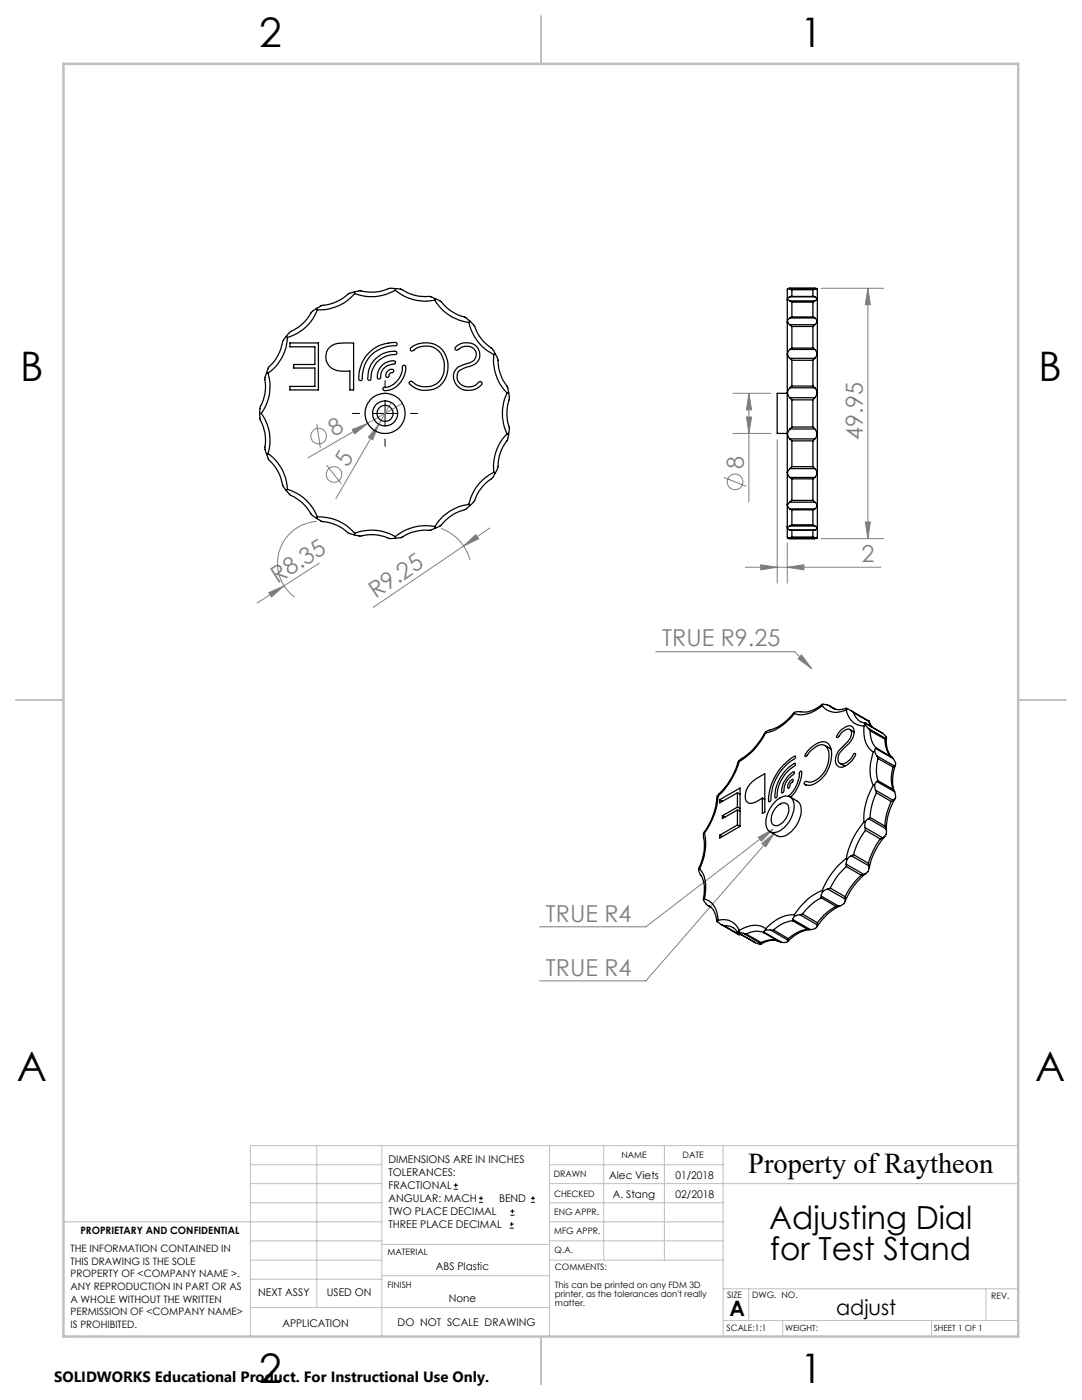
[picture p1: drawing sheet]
<svg xmlns="http://www.w3.org/2000/svg" width="216mm" height="279mm" viewBox="0 0 216 279" stroke-linecap="round" stroke-linejoin="round" font-family="sans-serif">
<g fill="none" stroke="#808080" stroke-width=".2">
<path d="M163.9 57.5h12.5M173.2 57.5l.5 3.3h-1.1zM173.2 57.5v50M146.3 78.5h7.5M149.4 78.5l.6 3.3h-1.1zM149.4 78.5v21.7M63.2 84.7l.7 4.7M65.2 92.8l2.9 3.8M70.3 85.7l3.1-1.2-2.6 2.1zM73.4 84.5l-11.9 6.9M75.6 84.7l-1.2 3.1-.9-.5zM75.6 84.7l-8.6 14.8"/>
<path d="M78.1 80.3l-2.5 4.4M80.3 80.5l-6.9 4M144.5 95.3l4.4 1.7M146.3 86.5h7.5M148.9 83.2h1.1l-.6 3.3zM155.1 87.8v28.6M53.6 118.3l3.1-1.4-2.5 2.2zM63.1 104.1a8.4 8.4 0 0 0-7.4 6 8.4 8.4 0 0 0 3 9M63.7 112.4l-12.4 7.9M88 105.4a9.2 9.2 0 0 1 5.8 6.3M92.5 109l2.4-2.3 .6 .8zM92.5 109l-18 12.2"/>
<path d="M97.8 105.4l-5.3 3.6M148.7 113.2h27.1M151.8 112.7l3.3 .5-3.3 .5zM157.1 113.2l3.3-.5v1zM157.1 108.4v8M163.9 107.5h12.5M172.6 104.2h1.1l-.5 3.3zM130.8 130.1h27.8l3.3 3.3M159.9 130.7l2 2.7-2.7-2zM151.3 167.1l2.9-1.6-2.3 2.4zM152 168.3l2.6-2.1-1.8 2.8zM154.2 165.5l-25.3 19.5h-21.3"/>
<path d="M154.6 166.2l-25.7 29.6h-21.3"/>
<circle cx="63.6" cy="87" r="1.55"/>
<circle cx="66.6" cy="94.7" r="1.56"/>
<circle cx="146.7" cy="96.2" r="1.55"/>
</g>
<g fill="none" stroke="#000" stroke-width=".2">
<path d="M76.8 76v1.4M76.8 80v5.1M70.3 82.5h1.5M74.3 82.5h5.1M76.8 87.6v1.4M81.9 82.5h1.5M90.6 237.3h.8M90.6 236.5h.8M90.9 236.1v.9M95.6 240h.8M95.6 239.1h.8M96 238.7v.8"/>
<path d="M105.9 240h.9M105.9 239.1h.9M106.4 238.7v.8M101.7 245.1h.8M101.7 244.3h.8M101.8 242.5h.9M101.8 241.7h.9M102.1 243.9v.8M102.2 241.3v.8"/>
</g>
<g fill="none" stroke="#c0c0c0" stroke-width=".2">
<path d="M50 232.4h26.2M50 236.2h26.2M63.2 228.6v32.3M76.2 228.6v38.1M109.6 228.6v38.1M109.6 232.4h34.7M109.6 236.2h93.6M120.5 228.6v22.9M132.6 228.6v22.9M144.3 228.6v38.1M203.2 228.6h-153.2v38.1M12.7 243.8h63.5"/>
<path d="M50 251.5h26.2M50 240h26.2M50 247.7h26.2M50 255.3h26.2M76.2 254.6h33.4M76.2 248.4h33.4M109.6 251.5h34.7M109.6 243.8h34.7M109.6 240h34.7M109.6 247.7h34.7M144.3 257.2h58.9M149.4 257.2v6.3"/>
<path d="M196.7 257.2v6.3M50 260.9h59.6M144.3 263.5h58.9M156.2 263.5v3.2M185.9 263.5v3.2"/>
</g>
<path d="M108 3.2v9.5M3.1 139.7h9.6M203.2 139.7h9.5M108 266.7v9.6" fill="none" stroke="#c0c0c0" stroke-width=".25"/>
<path d="M12.7 12.7h190.5v254h-190.5z" fill="none" stroke="#c0c0c0" stroke-width=".5"/>
<g fill="#808080">
<path d="M70.3 85.7l3.1-1.2-2.6 2.1z"/>
<path d="M53.6 118.3l3.1-1.4-2.5 2.2z"/>
<path d="M92.5 109l2.4-2.3 .6 .8z"/>
<path d="M75.6 84.7l-1.2 3.1-.9-.5z"/>
<path d="M151.8 112.7l3.3 .5-3.3 .5zM157.1 113.2l3.3-.5v1zM151.3 167.1l.6 .8 2.3-2.4zM152 168.3l.8 .7 1.8-2.8zM159.9 130.7l-.7 .7 2.7 2z"/>
<path d="M173.2 57.5l.5 3.3h-1.1zM172.6 104.2h1.1l-.5 3.3zM149.4 78.5l.6 3.3h-1.1zM148.9 83.2h1.1l-.6 3.3z"/>
</g>
<g fill="none" stroke="#000" stroke-width=".25">
<path d="M70.7 58.3l-1 .2a10.2 10.2 0 0 1-5.7 2.6l-.9 .5M70.7 58.3l.1 .3M70.8 58.6a9.3 9.3 0 0 1-7.5 3.2M78.9 57.9a9.3 9.3 0 0 1-8.1 .7M78.9 57.9a9.2 9.2 0 0 0 7.8 2M78.9 57.6l-1-.1a10.7 10.7 0 0 1-6.3 .6l-.9 .2M78.9 57.6v.3M78.9 57.6h.4a3.9 3.9 0 0 1 2.2 .9 11.1 11.1 0 0 0 4.5 .7l.9 .4M86.7 59.9a9.4 9.4 0 0 0 6.9 4.4M86.9 59.6a4.1 4.1 0 0 1 2.1 1.7l1.1 .9 1.9 .9a3 3 0 0 1 1.8 1M86.9 59.6l-.2 .3M157.1 59.9v4.4"/>
<path d="M157.1 59.6v.3M157.1 59.6l.5 .4M157.1 57.6v2.3M157.1 57.6l.5 .1M157.1 57.6h6M157.6 59.2l-.5 .4M157.6 59.2h5M157.6 57.7l.4 .1M157.6 57.7h5M158 57.8v1.4M158 57.8h4.2M162.2 57.8v1.4"/>
<path d="M162.6 59.2l.5 .4M162.6 57.7l-.4 .1M163.1 59.6l-.5 .4M163.1 57.6l-.5 .1M163.1 57.6v2.3M163.1 59.6v.3M163.1 59.9v4.4M53.2 74.4l.3 .1M53.2 74.4l-.3 1a9.8 9.8 0 0 1-1 6.1l-.1 1M53.5 74.5a9 9 0 0 1-1.4 8M57.1 67.1l-.6 .8a10 10 0 0 1-3 5.5l-.3 1M57.1 67.1l.3 .2"/>
<path d="M57.4 67.3a9.2 9.2 0 0 1-3.9 7.2M57.9 68.4h5.6v9.4h-5.6v-.7h4.9v-3.7h-4.2v-.7h4.2v-3.5h-4.9zM63.1 61.6a4 4 0 0 0-1.8 2 12.6 12.6 0 0 1-3.6 2.9l-.6 .6M63.1 61.6l.2 .2M63.3 61.8a9 9 0 0 1-5.9 5.5M65.8 69.3a5.2 5.2 0 0 1 4-.9l.8 .1v9.3h-.8v-3.8l-.6 .1a3.8 3.8 0 0 1-3.9-1.6 2.86 2.86 0 0 1 .5-3.2zM73.7 70.4a6.8 6.8 0 0 1 5.4-2 .4 .4 0 0 1 0 .6 .4 .4 0 0 1-.5 0 6.4 6.4 0 0 0-6.4 6.8 .38 .38 0 0 1-.5 .1 .38 .38 0 0 1-.1-.5 7.4 7.4 0 0 1 2.1-5zM75 71.5a4.8 4.8 0 0 1 4.1-1.3 .35 .35 0 0 1 .1 .3 .35 .35 0 0 1-.4 .3 4.8 4.8 0 0 0-4.9 5 .4 .4 0 0 1-.5-.1 .4 .4 0 0 1 0-.5v-.5a4.8 4.8 0 0 1 1.6-3.2zM76.3 72.8a2.46 2.46 0 0 1 2.5-.7 .34 .34 0 0 1 .1 .4 .34 .34 0 0 1-.4 .2 2.7 2.7 0 0 0-2.6 2.8 .32 .32 0 0 1-.4 .1 .32 .32 0 0 1-.2-.3v-.6a3.2 3.2 0 0 1 1-1.9zM77.2 74.3a.85 .85 0 0 1 1.4-.4 .68 .68 0 0 1-.7 .6l-.3 .3a.37 .37 0 0 1-.3 .5 .37 .37 0 0 1-.3-.5zM80.5 72.9a.35 .35 0 0 1 .4 .1 .35 .35 0 0 1 .1 .3 4.3 4.3 0 0 1-4.4 4.6 .38 .38 0 0 1-.1-.5 .38 .38 0 0 1 .5-.1 4.4 4.4 0 0 0 3.4-4.3zM82.1 69.4a4.5 4.5 0 0 1 5.2-.4 4.5 4.5 0 0 1 2.1 4.8 4.4 4.4 0 0 1-3 3.9 4.4 4.4 0 0 1-4.8-1.2 .45 .45 0 0 1 .4-.4 .45 .45 0 0 1 .5 .3 3.7 3.7 0 0 0 4.2 .4 3.7 3.7 0 0 0 2-3.7 3.7 3.7 0 0 0-2.1-3.7 3.7 3.7 0 0 0-4.3 .7 .38 .38 0 0 1-.4-.3 .38 .38 0 0 1 .2-.4z"/>
<path d="M90.8 69.3a2.97 2.97 0 0 1 4.7 .4 2.45 2.45 0 0 1-2.3 3.5l-.5 .2a1.93 1.93 0 0 0-1.5 2.2 1.93 1.93 0 0 0 2.1 1.6 3.1 3.1 0 0 0 2.3-1 .42 .42 0 0 1 .6 .2 .42 .42 0 0 1-.3 .6 3.1 3.1 0 0 1-3.2 .8 3.1 3.1 0 0 1-2.2-2.5 2.35 2.35 0 0 1 1.9-2.5 3.6 3.6 0 0 0 2.5-1.3 1.73 1.73 0 0 0-.3-1.9 1.73 1.73 0 0 0-1.8-.5l-.7 .2-.8 .5a.38 .38 0 0 1-.4 0 .38 .38 0 0 1-.1-.5zM93.6 64.3a9.4 9.4 0 0 0 4.9 6.5M93.8 64.1a4.1 4.1 0 0 1 1.5 2.3 11.3 11.3 0 0 0 3 3.3l.5 .9M93.8 64.1l-.2 .2M98.5 70.8a9.5 9.5 0 0 0 2.7 7.7M98.8 70.6a4.1 4.1 0 0 1 .7 2.7 9.7 9.7 0 0 0 1.8 4.1l.2 1M98.8 70.6l-.3 .2M101.2 78.5a9.4 9.4 0 0 0 0 8.1M101.5 78.4l-.3 .1M101.5 78.4l.1 1.2a9.4 9.4 0 0 0 0 6l-.1 1M157.1 78.5v8.1M157.1 70.8v7.7"/>
<path d="M157.1 64.3v6.5M157.1 78.5h-2v8h2M157.1 78.4l.5 1M157.1 78.4v.1M157.1 70.6v.2M157.1 70.6l.5 .9M157.1 64.1v.2M157.1 64.1l.5 .7M157.6 77.4l-.5 1M157.6 79.4l.4 .4M157.6 71.5l.4 .4M157.6 69.7l-.5 .9"/>
<path d="M157.6 64.8l.4 .4M157.6 63.5l-.5 .6M157.6 60l.4 .3M157.6 77.4h5M157.6 79.4h5M157.6 69.7h5M157.6 71.5h5M157.6 64.8h5M157.6 63.5h5M157.6 60h5M158 79.8v5.4M158 71.9v5.1"/>
<path d="M158 77l-.4 .4M158 65.2v4.3M158 69.5l-.4 .2M158 60.3v3M158 63.3l-.4 .2M158 79.8h4.2M158 77h4.2M158 71.9h4.2M158 69.5h4.2M158 65.2h4.2M158 63.3h4.2M158 60.3h4.2"/>
<path d="M162.2 79.8v5.4M162.2 77l.4 .4M162.2 71.9v5.1M162.2 69.5l.4 .2M162.2 65.2v4.3M162.2 63.3l.4 .2M162.2 60.3v3M162.6 79.4l-.4 .4M162.6 77.4l.5 1M162.6 71.5l-.4 .4M162.6 69.7l.5 .9M162.6 64.8l-.4 .4"/>
<path d="M162.6 63.5l.5 .6M162.6 60l-.4 .3M163.1 78.4l-.5 1M163.1 70.6l-.5 .9M163.1 64.1l-.5 .7M163.1 78.4v.1M163.1 70.6v.2M163.1 64.1v.2M163.1 78.5v8.1M163.1 70.8v7.7M163.1 64.3v6.5M51.8 82.5l.1 1a9.7 9.7 0 0 1 1 6.2l.3 .9"/>
<path d="M51.8 82.5h.3M52.1 82.5a9 9 0 0 1 1.4 8M53.2 90.6l.3 .9a10.3 10.3 0 0 1 3 5.5l.6 .9M53.5 90.5a9.2 9.2 0 0 1 3.9 7.1M53.5 90.5l-.3 .1M57.1 97.9l.6 .7a10.5 10.5 0 0 1 4.6 4.3l.8 .5M57.4 97.6l-.3 .3M57.4 97.6a9.3 9.3 0 0 1 5.9 5.6M98.5 94.3l.3 .1M98.5 94.3a9.3 9.3 0 0 0-4.9 6.3M98.8 94.4l-.5 .9a9.4 9.4 0 0 0-3.7 4.7l-.8 .9M101.2 86.6a9.4 9.4 0 0 0-2.7 7.7"/>
<path d="M101.2 86.6h.3M101.5 86.6a3.8 3.8 0 0 1-1.1 2.5 11 11 0 0 0-1.1 4.4l-.5 .9M157.1 86.6v7.7M157.1 94.3v6.3M157.1 86.6h.1M157.1 94.3v.1M157.1 86.6l.5 1M157.1 94.4l.5 .9M157.6 85.6l-.5 1M157.6 87.6l.4 .4M157.6 93.5l-.5 .9M157.6 95.3l.4 .3"/>
<path d="M157.6 85.6h5M157.6 87.6h5M157.6 93.5h5M157.6 95.3h5M158 85.2l-.4 .4M158 88v5.1M158 93.1l-.4 .4M158 95.6v4.3M158 99.9l-.4 .3M158 85.2h4.2M158 88h4.2M158 93.1h4.2"/>
<path d="M158 95.6h4.2M158 99.9h4.2M162.2 85.2l.4 .4M162.2 93.1l.4 .4M162.2 88v5.1M162.2 99.9l.4 .3M162.2 95.6v4.3M162.6 85.6l.5 1M162.6 93.5l.5 .9M162.6 87.6l-.4 .4M162.6 95.3l-.4 .3M163.1 86.6l-.5 1"/>
<path d="M163.1 94.4l-.5 .9M163.1 86.6v7.7M163.1 94.3v.1M163.1 94.3v6.3M163.1 86.6h.1M63.1 103.4l.9 .6a10.4 10.4 0 0 1 5.7 2.5l1 .3M63.3 103.2l-.2 .2M63.3 103.2a9.1 9.1 0 0 1 7.5 3.2M70.7 106.8l1 .2a9.7 9.7 0 0 1 6.2 .5l1-.1M70.8 106.4a9.3 9.3 0 0 1 8.1 .7M70.8 106.4l-.1 .4M78.9 107.1v.3"/>
<path d="M86.7 105.1a9.3 9.3 0 0 0-7.8 2M86.7 105.1l.2 .3M86.9 105.4l-.9 .4a10.1 10.1 0 0 0-6.1 1.5l-1 .1M93.6 100.6a9.4 9.4 0 0 0-6.9 4.5M93.6 100.6l.2 .3M93.8 100.9l-.8 .7a10.4 10.4 0 0 0-5.2 3.4l-.9 .4M157.1 100.6v.3M157.1 105.1v.3M157.1 100.6v4.5M157.1 105.1v2.3M157.1 100.9l.5 .7M157.1 105.4l.5 .4"/>
<path d="M157.1 107.4h6M157.6 100.2l-.5 .7M157.6 101.6l.4 .1M157.6 105l-.5 .4M157.6 105.8h5M157.6 107.3l-.5 .1M157.6 100.2h5M157.6 101.6h5M157.6 105h5M157.6 107.3h5M158 101.7v3M158 104.7l-.4 .3"/>
<path d="M158 107.2l-.4 .1M158 105.8v1.4M158 101.7h4.2M158 104.7h4.2M158 107.2h4.2M162.2 104.7l.4 .3M162.2 101.7v3M162.2 107.2l.4 .1M162.2 105.8v1.4M162.6 100.2l.5 .7M162.6 105l.5 .4M162.6 101.6l-.4 .1"/>
<path d="M162.6 107.3l.5 .1M163.1 100.9l-.5 .7M163.1 105.4l-.5 .4M163.1 100.6v.3M163.1 105.1v.3M163.1 100.6v4.5M163.1 105.1v2.3M143.1 158.9a13.8 13.8 0 0 1-2.6 7.1M143.1 158.9h.2M143.3 158.9a14.7 14.7 0 0 1-2.8 7.4M143.6 159.6l4.1-2.3v7.6M143.6 159.6l.6 .3"/>
<path d="M147.1 158.2l-3.5 2v-.6M147.1 158.2v2.9M147.1 158.2l.6 .3M147.4 151.8a16.3 16.3 0 0 1-4.3 7.1M147.4 151.8l.1 .2M147.5 152a15.4 15.4 0 0 1-4.2 6.9M150 156.1l2.6-1.7v7.7l-.5 .2v-3l-.9 .5a1.57 1.57 0 0 1-2.3 .1 3.5 3.5 0 0 1 1.1-3.8zM152.1 159.3l.5 .3M152.5 146.4a13.5 13.5 0 0 1-5.1 5.4M152.8 146v.3M152.8 146l-.3 .4M152.8 146.3a13.6 13.6 0 0 1-5.3 5.7"/>
<path d="M154.7 159.9a2.46 2.46 0 0 1 3.1-.7 3.4 3.4 0 0 1 .1 3.9 4.7 4.7 0 0 1-3.6 3.1 1.71 1.71 0 0 1-1.5-2.2 6.4 6.4 0 0 1 1.9-4.1zM156.4 152.6l1.4-1.3 .8-.4a.56 .56 0 0 1-.4 .8 9.8 9.8 0 0 0-4.4 8.1l-.3 .2-.1-.1a10.4 10.4 0 0 1 3-7.3zM156.9 153.6a3.2 3.2 0 0 1 1.7-1.3v.5a7.7 7.7 0 0 0-3.6 6.3l-.2 .1-.2-.1a7.5 7.5 0 0 1 2.3-5.5zM157.3 158.9a7 7 0 0 0 2.3-4.8v-.1a.19 .19 0 0 1 .3-.1 .19 .19 0 0 1 .1 .3 7.4 7.4 0 0 1-2.3 4.9M157.4 154.7l.7-.5a.25 .25 0 0 1 .4-.1 .25 .25 0 0 1-.1 .4 4.3 4.3 0 0 0-2.1 3.6l-.2 .2-.1-.1a4.6 4.6 0 0 1 1.4-3.5zM157.7 159l1.4 .9a2.99 2.99 0 0 1 .4 3.6 5.3 5.3 0 0 1-3.5 3.5l-.8-.1-1.6-.9M157.7 155.8l.5-.3a.61 .61 0 0 1-.4 .9l-.2 .5a.28 .28 0 0 1-.1 .3 .28 .28 0 0 1-.3 0 1.82 1.82 0 0 1 .5-1.4zM158.5 142.4a9.8 9.8 0 0 1-5.7 3.9M158.5 142.2a10 10 0 0 1-5.4 3.7l-.3 .1M158.5 142.2v.2M160.6 156.5l.3 .2M161.7 149.3a3 3 0 0 1 3.4-1 3.5 3.5 0 0 1 .7 3.5 6 6 0 0 1-4.3 4.9h-.7l-.4-.4a.4 .4 0 0 1 .7-.3 3.1 3.1 0 0 0 3.2-1.7 5.4 5.4 0 0 0 .8-4.9 1.45 1.45 0 0 0-2.4-.3l-1 .8-1 1.1a.46 .46 0 0 1 .2-.7z"/>
<path d="M164.1 140.8a5.9 5.9 0 0 1-5.6 1.6M164.1 140.8a3.7 3.7 0 0 0 4.8 .9M164.2 140.5l-.2 .1a5.5 5.5 0 0 1-4.9 1.4l-.6 .2M164.2 140.5l-.1 .3M164.2 140.5l.9 .2 .6 .3M164.6 148.8l1.2 .7M165.5 140.9l1.2 .6M165.7 141l.5 .3M165.7 141l.9 .5M166.2 141.3a2.93 2.93 0 0 0 2.6 0M166.2 141.3h.1M167.6 152.4l1 .5"/>
<path d="M167.7 145.8l1-.7a1.02 1.02 0 0 1 1.2-.2 1.02 1.02 0 0 1 .5 1.1 4.5 4.5 0 0 1-2.1 3.4 2.35 2.35 0 0 0-.9 2.8 1.18 1.18 0 0 0 1.7-.2l1-1.2a.34 .34 0 0 1 .2-.4 .34 .34 0 0 1 .4 .2 4.4 4.4 0 0 1-2.7 2.5 1.47 1.47 0 0 1-1.2-2.2 9.5 9.5 0 0 1 2.6-3.2l.4-.7a.87 .87 0 0 0 .1-1 .87 .87 0 0 0-1-.4 4.3 4.3 0 0 0-1.7 1.6h-.2a.75 .75 0 0 1 .3-.9zM168.9 141.7a3.6 3.6 0 0 0 3.5 3.2M168.9 141.4h.2M169.1 141.4l-.2 .3M169.1 141.4l.8 .5M169.6 145.6l.8 .5M169.9 141.9l.4 .3M169.9 141.9l3.5 2M170.3 142.2a2.77 2.77 0 0 0 2.3 2.1M170.3 142.2l3 1.7M172.4 144.9a5.1 5.1 0 0 0 1.9 5.2M172.6 144.6l-.2 .3"/>
<path d="M172.6 144.6l.7 .8M172.6 144.3v.3M172.6 144.3l3.5 2.1M172.6 144.3h.1M173.3 145.4l.3 .4M173.3 143.9h.1M173.3 143.9l.6 1.2M173.3 145.4l3.5 2M173.5 143.9l.5 1.2M173.6 145.8a4.5 4.5 0 0 0 1.3 3.5M173.6 145.8l3 1.7M174.3 150.1a8.4 8.4 0 0 0 0 6.6"/>
<path d="M174.3 156.7a12.9 12.9 0 0 0-1.9 7.3M174.5 156.6l.2 1.1M174.5 149.9l.4 .9M174.5 149.9l-.2 .2M174.5 156.6l-.2 .1M174.7 157.7l.2 .5M174.7 149.4l-.2 .5M174.7 157.7l3.6 2M174.7 149.4l3.6 2M174.9 158.2a11.9 11.9 0 0 0-1.3 5M174.9 149.3l-.2 .1M174.9 158.2l2.9 1.7"/>
<path d="M174.9 149.3l2.9 1.7M174.9 156l-.4 .6M174.9 150.8l.3 .6M174.9 156l3.6 2M174.9 150.8l3.6 2.1M175.2 151.4a7.9 7.9 0 0 0 0 4.4M175.2 155.8l-.3 .2M175.2 155.8l3 1.7M175.2 151.4l3 1.7M176.1 146.4l.7 .7v.3M176.6 147.5a4.6 4.6 0 0 0 1.2 3.5M176.8 147.4l-.2 .1"/>
<path d="M176.9 147.3a4.6 4.6 0 0 0 1.1 3.8M177.8 159.9a11.6 11.6 0 0 0-1.2 5M177.8 151l.5 .4M178.2 157.5l.3 .5M178.2 153.1a7.1 7.1 0 0 0 0 4.4M178.3 159.7l-.5 .2M178.3 151.4l.4 .9-.2 .6M178.5 158l.1 .4a1.04 1.04 0 0 1-.3 1.3M178.5 152.9l-.3 .2M178.6 159.4a11.7 11.7 0 0 0-1.7 6.3M178.6 152.6a8.2 8.2 0 0 0-.1 5.4M139.4 173.5l.1 .3a7.3 7.3 0 0 1 .9 5.8"/>
<path d="M139.6 173.4a6.7 6.7 0 0 1 .9 6M139.6 173.4l-.2 .1M140.4 166.4l-.1 .3a10.5 10.5 0 0 1-.9 6.8M140.4 179.6l.5 .8 .5 .4M140.5 179.4a4.2 4.2 0 0 1 2.8 4.3M140.5 166.3a10.6 10.6 0 0 1-.9 7.1M140.5 166.3l-.1 .1M140.5 179.4l-.1 .2M140.6 166l-.2 .4M143.6 166.7l.5 .3M144.1 162.8l.5 .3M147.1 161.6v3"/>
<path d="M147.1 161.1l-3 1.7M147.1 161.6l-3 1.8v-.6M147.1 164.6l-3.5 2.1M147.1 164.6l.6 .3M147.1 161.6l.6 .3M147.1 161.1l.6 .3M147.7 164.9l-4.1 2.4v-.6M155.2 160.8a1.25 1.25 0 0 1 2.1 .1 3.4 3.4 0 0 1-2.5 3.9 1.12 1.12 0 0 1-.9-1.6 4 4 0 0 1 1.3-2.4zM163.9 178.8v.4M163.9 179.2a10.8 10.8 0 0 0-3.8 3.2M163.9 178.8l3.5 2.1M163.9 179.2l2.9 1.7"/>
<path d="M164.1 177.7a11.4 11.4 0 0 0-5.6 4.9M164.1 177.7l.1 .2M164.2 177.9l-.3 .9M165.1 177.4l-.9 .5M165.1 177.4l3.6 2.1M165.7 177.2l-.6 .2M165.7 177.2l2.9 1.8M168.6 179l.1 .5M168.7 179.5l-.1 .3a1.36 1.36 0 0 1-1.2 1.1M168.8 172.5l.1 .4M168.8 172.5l3.6 2M168.9 171.3a14.8 14.8 0 0 0-4.8 6.4"/>
<path d="M168.9 172.9a12.9 12.9 0 0 0-3.2 4.3M168.9 171.3l.2 .1M168.9 172.9l2.9 1.8M169.1 171.4l-.3 1.1M169.9 170.8l-.8 .6M169.9 170.8l3.5 2M170.3 170.6l-.4 .2M170.3 170.6l3 1.7M171.8 174.7a14.3 14.3 0 0 0-3.2 4.3M172.4 164a15.3 15.3 0 0 0-3.5 7.3M172.4 174.5l-.6 .2M172.4 164l.2 .1"/>
<path d="M172.6 164.1v1.1M172.6 165.2l.1 .5M172.6 165.2l3.5 2M172.7 165.7a13.7 13.7 0 0 0-2.4 4.9M172.7 165.7l2.9 1.7M172.8 174.3a13.9 13.9 0 0 0-4.2 5.7M173.3 163.4l-.7 .7M173.3 172.3l.1 .5M173.3 163.4l3.5 2M173.4 172.8v.4a1.34 1.34 0 0 1-1 1.3M173.6 163.2l-.3 .2M173.6 163.2l3 1.7"/>
<path d="M175.6 167.4a14.6 14.6 0 0 0-2.3 4.9M176.1 167.2l-.5 .2M176.6 166.9a14.2 14.2 0 0 0-3.2 6.4M176.6 164.9l.2 .5M176.8 165.4l.1 .4a1.28 1.28 0 0 1-.8 1.4M141.3 180.8l.4 .1M141.4 180.8a3.7 3.7 0 0 1 1.7 3v.1M141.4 180.8l.2 .1M143.1 183.9l1.3 .8M143.3 183.7a3.4 3.4 0 0 1 4.2 2M143.3 183.7l-.2 .2M144 184.5l3.4 2v-.1"/>
<path d="M144.4 184.7a2.66 2.66 0 0 1 2.7 1.4M144.4 184.7l3 1.7M147.1 186.1l3.6 2M147.1 186.1h.1M147.2 186.1l3.5 2M147.4 186.4h.3M147.4 186l.9 .3M147.4 186l-.3 .1M147.5 185.7l-.1 .3M147.9 186.5h-.4M148.3 186.3l.6 .1M148.3 186.3l3.6 2"/>
<path d="M148.9 186.4l3 1.7M150.7 188.1l.7 .3 .5-.1M151.9 188.1v.2M152.4 186v.2M152.4 186l3.5 2.1M152.4 186.2a3.8 3.8 0 0 0-3.5 .2M152.4 186.2l3 1.7M152.8 185.6l-.4 .4M152.8 185.3a4 4 0 0 0-4.3-.1l-1 .5M152.8 185.3v.3M153.7 185.6h.6M153.7 185.6h-.9"/>
<path d="M153.7 185.6l3.6 2.1M154.3 185.6l3 1.7M155.4 187.9l.5 .2M155.4 187.9a4.1 4.1 0 0 0-3.5 .2M155.4 187.9h.1M155.4 187.9a3.7 3.7 0 0 0-3.6 .5M157.3 187.7l-.4 .4h-1M157.3 187.3v.4M158.2 183.5v.3M158.2 183.8a6.8 6.8 0 0 0-3.9 1.8M158.2 183.5l3.5 2M158.2 183.8l2.9 1.7"/>
<path d="M158.5 182.6a7.5 7.5 0 0 0-5.7 2.7M158.5 182.6v.2M158.5 182.8l-.3 .7M159.6 182.5l-1.1 .3M159.6 182.5l3.5 2.1M160.1 182.4l-.5 .1M160.1 182.4l3 1.7M161.1 185.5h.6M161.1 185.5a7.1 7.1 0 0 0-3.8 1.8M161.6 185.5a6.9 6.9 0 0 0-4.4 2.4M163.1 184.1v.5M163.1 184.6l-.1 .3a1.08 1.08 0 0 1-1.3 .6"/>
<path d="M166.8 180.9a10.8 10.8 0 0 0-3.7 3.2M167.4 180.9h-.6M167.7 180.8a10.8 10.8 0 0 0-4.7 4.2"/>
<circle cx="76.8" cy="82.5" r="2.49"/>
<circle cx="76.8" cy="82.5" r="4"/>
<circle cx="76.8" cy="82.5" r="1.59"/>
</g>
<g font-size="8.1">
<text x="51.7" y="9.3">2</text>
<text x="159.7" y="9.3">1</text>
<text x="4" y="76">B</text>
<text x="207.2" y="76">B</text>
<text x="3.3" y="215.7">A</text>
<text x="206.5" y="215.7">A</text>
<text x="51.7" y="276">2</text>
<text x="159.7" y="276">1</text>
</g>
<g font-size="6.3">
<text x="153.5" y="245.4">Adjusting Dial</text>
<text x="153.7" y="251.4">for Test Stand</text>
</g>
<text font-size="5.7" x="149.3" y="234.1">Property of Raytheon</text>
<g font-size="4.7" fill="#808080">
<text x="66.7" y="87.2" transform="rotate(-30 66.7 87.2)">8</text>
<text x="172.2" y="87.9" transform="rotate(-90 172.2 87.9)">49.95</text>
<text x="69.4" y="93.3" transform="rotate(-60 69.4 93.3)">5</text>
<text x="148.4" y="93.6" transform="rotate(-90 148.4 93.6)">8</text>
<text x="171.9" y="112.2">2</text>
<text x="55.4" y="116.5" transform="rotate(-33 55.4 116.5)">R8.35</text>
<text x="75" y="119.6" transform="rotate(-34 75 119.6)">R9.25</text>
<text x="132.1" y="129">TRUE R9.25</text>
<text x="108.9" y="183.9">TRUE R4</text>
<text x="108.9" y="194.7">TRUE R4</text>
</g>
<g font-size="4.2">
<text x="145.6" y="262.7">A</text>
<text x="166.8" y="262.4">adjust</text>
</g>
<text font-size="3" x="10.8" y="275.7">SOLIDWORKS Educational Product. For Instructional Use Only.</text>
<g font-size="2.1">
<text x="77.5" y="232.2">DIMENSIONS ARE IN INCHES</text>
<text x="77.5" y="234.7">TOLERANCES:</text>
<text x="77.5" y="237.3">FRACTIONAL</text>
<text x="77.5" y="239.9">ANGULAR: MACH</text>
<text x="99.6" y="239.9">BEND</text>
<text x="121.5" y="235.2">Alec Viets</text>
<text x="122.3" y="239">A. Stang</text>
<text x="134.8" y="239">02/2018</text>
<text x="134.8" y="235.2">01/2018</text>
<text x="77.5" y="242.5">TWO PLACE DECIMAL</text>
<text x="77.5" y="245.1">THREE PLACE DECIMAL</text>
<text x="87" y="253.4">ABS Plastic</text>
<text x="51.5" y="258.7">NEXT ASSY</text>
<text x="65.2" y="258.6">USED ON</text>
<text x="89.5" y="259.8">None</text>
<text x="56.3" y="264.8">APPLICATION</text>
<text x="79.3" y="264.6">DO NOT SCALE DRAWING</text>
</g>
<g font-size="2">
<text x="14.1" y="249.9">THE INFORMATION CONTAINED IN</text>
<text x="16" y="246.3">PROPRIETARY AND CONFIDENTIAL</text>
<text x="14.1" y="252.4">THIS DRAWING IS THE SOLE</text>
<text x="14.1" y="254.9">PROPERTY OF &lt;COMPANY NAME &gt;.</text>
<text x="14.1" y="257.4">ANY REPRODUCTION IN PART OR AS</text>
<text x="14.1" y="260">A WHOLE WITHOUT THE WRITTEN</text>
<text x="14.1" y="262.5">PERMISSION OF &lt;COMPANY NAME&gt;</text>
<text x="14.1" y="265">IS PROHIBITED.</text>
</g>
<g font-size="1.8">
<text x="124" y="231.1">NAME</text>
<text x="136.2" y="231.1">DATE</text>
<text x="110.5" y="234.8">DRAWN</text>
<text x="110.5" y="238.9">CHECKED</text>
<text x="110.6" y="242.5">ENG APPR.</text>
<text x="77.3" y="250.5">MATERIAL</text>
<text x="110.6" y="246.3">MFG APPR.</text>
<text x="110.7" y="250">Q.A.</text>
<text x="77.3" y="257">FINISH</text>
<text x="110.7" y="253.5">COMMENTS:</text>
<text x="110.7" y="257.1">This can be printed on any FDM 3D</text>
<text x="110.7" y="258.8">printer, as the tolerances don't really</text>
<text x="110.7" y="260.6">matter.</text>
<text x="145.1" y="259">SIZE</text>
<text x="150.1" y="259.1">DWG. NO.</text>
<text x="197.8" y="259.2">REV.</text>
<text x="145" y="265.7">SCALE:1:1</text>
</g>
<g font-size="1.7">
<text x="156.7" y="265.7">WEIGHT:</text>
<text x="186.3" y="265.7">SHEET 1 OF 1</text>
</g>
</svg>
